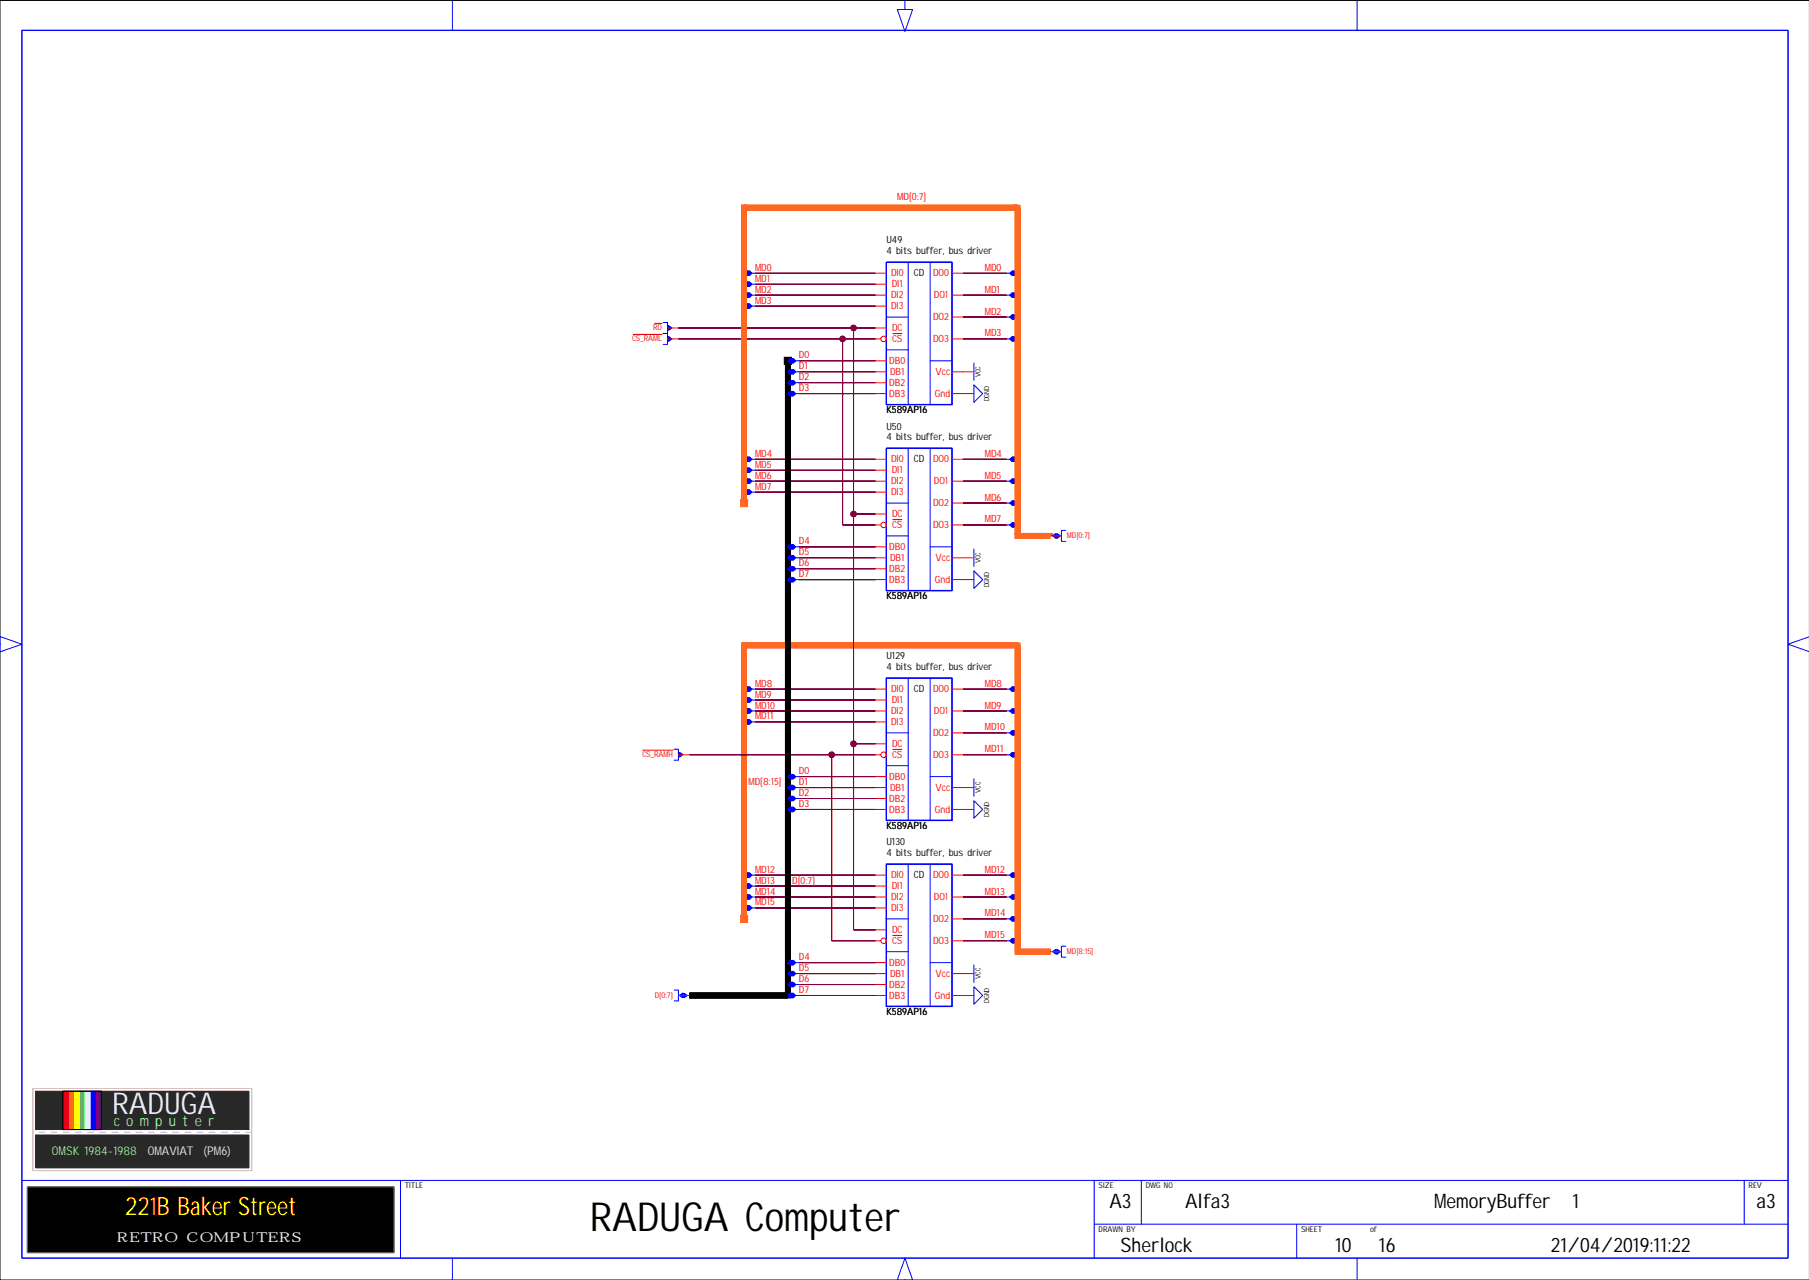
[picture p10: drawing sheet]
<svg xmlns="http://www.w3.org/2000/svg" width="420mm" height="297mm" viewBox="0 0 420 297" stroke-linecap="round" stroke-linejoin="round" font-family="sans-serif">
<path d="M419.9 .1h-419.9v296.9h419.9M14.6 253.2h8.9v8.9h-8.9z" fill="none" stroke="#000" stroke-width=".23"/>
<g fill="none" stroke="#00f" stroke-width=".23">
<path d="M210 0v2.2h1.8l-1.8 5.1-1.8-5.1h1.8M5.1 7h409.8v285h-409.8zM105 .2v6.9M314.9 .2v6.9M153.9 74.8h1v2.6h-1h1v2.5h-1M155.2 75.6l.7 .5-.7 .5zM155.2 78.1l.7 .5-.7 .6zM172.7 63.4l.5-.5h.8l.5 .5-.5 .5h-.8zM172.7 66l.5-.6h.8l.5 .6-.5 .5h-.8zM172.7 68.5l.5-.5h.8l.5 .5-.5 .5h-.8zM172.7 71l.5-.5h.8l.5 .5-.5 .5h-.8zM174.5 63.4h.7"/>
<path d="M174.5 66h.7M174.5 68.5h.7M174.5 71h.7M205.7 73.6h5.1M210.8 60.9v33M215.9 60.9v33M233.6 73.6h.8M233.6 63.4h.8M233.6 68.5h.8M233.6 78.6h.8M234.9 62.9h.8l.5 .5-.5 .5h-.8l-.5-.5zM234.9 68h.8l.5 .5-.5 .5h-.8l-.5-.5z"/>
<path d="M234.9 73.1h.8l.5 .5-.5 .5h-.8l-.5-.5zM234.9 78.1h.8l.5 .5-.5 .6h-.8l-.5-.6zM182.8 83.7l.5-.5h.8l.5 .5-.5 .5h-.8zM182.8 86.3l.5-.5h.8l.5 .5-.5 .5h-.8zM182.8 88.8l.5-.5h.8l.5 .5-.5 .5h-.8zM182.8 91.3l.5-.5h.8l.5 .5-.5 .6h-.8zM184.6 83.7h.8M184.6 86.3h.8M184.6 88.8h.8M184.6 91.3h.8M205.7 81.2h5.1M215.9 83.7h5"/>
<path d="M226 89.3l2 2-2 2.1zM226 84.2v4.1M172.7 106.6l.5-.5h.8l.5 .5-.5 .5h-.8zM172.7 109.1l.5-.5h.8l.5 .5-.5 .5h-.8zM172.7 111.7l.5-.5h.8l.5 .5-.5 .5h-.8zM172.7 114.2l.5-.5h.8l.5 .5-.5 .5h-.8zM174.5 106.6h.7M174.5 109.1h.7M174.5 111.7h.7M174.5 114.2h.7M205.7 116.7h5.1M210.8 104v33.1"/>
<path d="M215.9 104v33.1M233.6 116.7h.8M233.6 106.6h.8M233.6 111.7h.8M234.4 116.7l.5-.5h.8l.5 .5-.5 .5h-.8zM234.9 106.1h.8l.5 .5-.5 .5h-.8l-.5-.5zM234.9 111.2h.8l.5 .5-.5 .5h-.8l-.5-.5zM182.8 126.9l.5-.5h.8l.5 .5-.5 .5h-.8zM182.8 129.4l.5-.5h.8l.5 .5-.5 .5h-.8zM182.8 132l.5-.5h.8l.5 .5-.5 .5h-.8zM182.8 134.5l.5-.5h.8l.5 .5-.5 .5h-.8zM184.6 126.9h.8"/>
<path d="M184.6 129.4h.8M184.6 132h.8M184.6 134.5h.8M205.7 124.4h5.1M215.9 126.9h5M226 132.5l2 2-2 2zM226 127.4v4.1M233.6 121.8h.8M234.9 121.3h.8l.5 .5-.5 .5h-.8l-.5-.5zM244.3 124.4l.8-.5v1zM245.3 123.9l.8 .5-.8 .5zM247.3 123.1h-1v2.5h1"/>
<path d="M-.1 149.5l.1-1.8 5.1 1.8-5.1 1.8v-1.8M172.7 159.9l.5-.5h.8l.5 .5-.5 .5h-.8zM174.5 159.9h.7M210.8 157.4v33M215.9 157.4v33M233.6 159.9h.8M234.9 159.4h.8l.5 .5-.5 .5h-.8l-.5-.5zM419.9 147.8l-5 1.7 5 1.7M156.4 173.9h1v2.5h-1M157.7 174.6l.8 .5-.8 .6zM172.7 162.4l.5-.5h.8l.5 .5-.5 .6h-.8zM172.7 165l.5-.5h.8l.5 .5-.5 .5h-.8z"/>
<path d="M172.7 167.5l.5-.5h.8l.5 .5-.5 .5h-.8zM174.5 162.4h.7M174.5 165h.7M174.5 167.5h.7M205.7 177.7h5.1M205.7 170.1h5.1M233.6 170.1h.8M233.6 165h.8M233.6 175.1h.8M234.4 165l.5-.5h.8l.5 .5-.5 .5h-.8zM234.9 169.6h.8l.5 .5-.5 .5h-.8l-.5-.5zM234.9 174.6h.8l.5 .5-.5 .6h-.8l-.5-.6z"/>
<path d="M182.8 187.8l.5-.5h.8l.5 .5-.5 .6h-.8zM182.8 185.3l.5-.5h.8l.5 .5-.5 .5h-.8zM182.8 182.8l.5-.5h.8l.5 .5-.5 .5h-.8zM182.8 180.2l.5-.5h.8l.5 .5-.5 .5h-.8zM184.6 180.2h.8M184.6 187.8h.8M184.6 185.3h.8M184.6 182.8h.8M215.9 180.2h5M226 185.8l2 2-2 2.1zM226 180.7v4.1M172.7 210.7l.5-.5h.8l.5 .5-.5 .5h-.8z"/>
<path d="M172.7 208.2l.5-.5h.8l.5 .5-.5 .5h-.8zM172.7 205.6l.5-.5h.8l.5 .5-.5 .5h-.8zM172.7 203.1l.5-.5h.8l.5 .5-.5 .5h-.8zM174.5 210.7h.7M174.5 208.2h.7M174.5 205.6h.7M174.5 203.1h.7M205.7 213.2h5.1M210.8 200.5v33.1M215.9 200.5v33.1M233.6 213.2h.8M233.6 208.2h.8"/>
<path d="M233.6 203.1h.8M233.6 218.3h.8M234.4 208.2l.5-.5h.8l.5 .5-.5 .5h-.8zM234.9 202.6h.8l.5 .5-.5 .5h-.8l-.5-.5zM234.9 212.7h.8l.5 .5-.5 .5h-.8l-.5-.5zM234.9 217.8h.8l.5 .5-.5 .5h-.8l-.5-.5zM247.3 219.6h-1v2.5h1M156.4 229.7h1v2.6h-1M157.7 231l.8-.5v1zM158.7 230.5l.8 .5-.8 .5zM182.8 231l.5-.5h.8l.5 .5-.5 .5h-.8zM182.8 228.5l.5-.5h.8l.5 .5-.5 .5h-.8z"/>
<path d="M182.8 225.9l.5-.5h.8l.5 .5-.5 .5h-.8zM182.8 223.4l.5-.5h.8l.5 .5-.5 .5h-.8zM184.6 223.4h.8M184.6 231h.8M184.6 228.5h.8M184.6 225.9h.8M205.7 220.9h5.1M215.9 223.4h5M226 229l2 2-2 2zM226 223.9v4.1M244.3 220.9l.8-.6v1.1zM245.3 220.3l.8 .6-.8 .5z"/>
<path d="M5.1 273.9h87.8M253.9 273.9h-161v18.1M264.9 273.9v10.2M404.8 273.9v10.2M414.9 273.9h-161v18.1M105 292v5.1M210 297h1.8l-1.8-5-1.8 5 1.8 .1M253.9 284.1h161M300.9 284.1v7.9M314.9 292v5.1"/>
</g>
<path d="M205.7 60.9h15.2v33h-15.2zM205.7 104h15.2v33.1h-15.2zM205.7 157.4h15.2v33h-15.2zM205.7 200.5h15.2v33.1h-15.2z" fill="none" stroke="#00f" stroke-width=".3"/>
<g fill="none" stroke="#f00" stroke-width=".23">
<path d="M146.9 77.6h6.7M151.9 75.1h1.7M154.9 78.6h2.5M154.9 76.1h2.5M175.2 63.4h.1M175.2 66h.1M175.2 68.5h.1M175.2 71h.1M203.2 63.4h2.5M203.2 66h2.5M203.2 68.5h2.5M203.2 71h2.5"/>
<path d="M203.2 78.6h1.2M203.2 76.1h2.5M207.2 77.4h2.1M220.9 63.4h2.6M220.9 68.5h2.6M220.9 78.6h2.6M220.9 73.6h2.6M233.6 63.4h.1M233.6 68.5h.1M233.6 73.6h.1M233.6 78.6h.1M185.4 83.7h.1"/>
<path d="M185.4 86.3h.1M185.4 88.8h.1M185.4 91.3h.1M203.2 83.7h2.5M203.2 86.3h2.5M203.2 88.8h2.5M203.2 91.3h2.5M220.9 86.3h5.1M220.9 91.3h5.1M175.2 106.6h.1M175.2 109.1h.1M175.2 111.7h.1"/>
<path d="M175.2 114.2h.1M203.2 106.6h2.5M203.2 109.1h2.5M203.2 111.7h2.5M203.2 114.2h2.5M203.2 119.3h2.5M220.9 106.6h2.6M220.9 111.7h2.6M220.9 116.7h2.6M233.6 106.6h.1M233.6 111.7h.1M233.6 116.7h.1"/>
<path d="M185.4 126.9h.1M185.4 129.4h.1M185.4 132h.1M185.4 134.5h.1M203.2 126.9h2.5M203.2 129.4h2.5M203.2 132h2.5M203.2 134.5h2.5M203.2 121.8h1.2M207.2 120.6h2.1M220.9 129.4h5.1M220.9 134.5h5.1"/>
<path d="M220.9 121.8h2.6M233.6 121.8h.1M243.8 124.4h2.5M175.2 159.9h.1M203.2 159.9h2.5M220.9 159.9h2.6M233.6 159.9h.1M149.1 174.1h7.1M157.4 175.1h2.6M175.2 162.4h.1M175.2 165h.1M175.2 167.5h.1"/>
<path d="M203.2 162.4h2.5M203.2 165h2.5M203.2 167.5h2.5M203.2 175.1h1.2M203.2 172.6h2.5M207.2 173.9h2.1M220.9 165h2.6M220.9 175.1h2.6M220.9 170.1h2.6M233.6 165h.1M233.6 170.1h.1M233.6 175.1h.1"/>
<path d="M185.4 187.8h.1M185.4 185.3h.1M185.4 182.8h.1M185.4 180.2h.1M203.2 180.2h2.5M203.2 182.8h2.5M203.2 185.3h2.5M203.2 187.8h2.5M220.9 182.8h5.1M220.9 187.8h5.1M175.2 210.7h.1M175.2 208.2h.1"/>
<path d="M175.2 205.6h.1M175.2 203.1h.1M203.2 203.1h2.5M203.2 205.6h2.5M203.2 208.2h2.5M203.2 210.7h2.5M203.2 218.3h1.2M203.2 215.8h2.5M207.2 217.1h2.1M220.9 203.1h2.6M220.9 208.2h2.6M220.9 218.3h2.6"/>
<path d="M220.9 213.2h2.6M233.6 203.1h.1M233.6 208.2h.1M233.6 213.2h.1M233.6 218.3h.1M157.4 231h2.6M185.4 231h.1M185.4 228.5h.1M185.4 225.9h.1M185.4 223.4h.1M203.2 223.4h2.5M203.2 225.9h2.5"/>
<path d="M203.2 228.5h2.5M203.2 231h2.5M220.9 225.9h5.1M220.9 231h5.1M243.8 220.9h2.5"/>
<circle cx="205.1" cy="78.6" r=".63"/>
<circle cx="205.1" cy="121.8" r=".63"/>
<circle cx="205.1" cy="175.1" r=".63"/>
<circle cx="205.1" cy="218.3" r=".63"/>
</g>
<g fill="#00f" stroke="#00f" stroke-width=".23">
<path d="M172.7 63.4l.5-.5h.8l.5 .5-.5 .5h-.8z" fill-rule="evenodd"/>
<path d="M172.7 66l.5-.6h.8l.5 .6-.5 .5h-.8z" fill-rule="evenodd"/>
<path d="M172.7 68.5l.5-.5h.8l.5 .5-.5 .5h-.8z" fill-rule="evenodd"/>
<path d="M172.7 71l.5-.5h.8l.5 .5-.5 .5h-.8z" fill-rule="evenodd"/>
<path d="M172.7 106.6l.5-.5h.8l.5 .5-.5 .5h-.8z" fill-rule="evenodd"/>
<path d="M172.7 109.1l.5-.5h.8l.5 .5-.5 .5h-.8z" fill-rule="evenodd"/>
<path d="M172.7 111.7l.5-.5h.8l.5 .5-.5 .5h-.8z" fill-rule="evenodd"/>
<path d="M172.7 114.2l.5-.5h.8l.5 .5-.5 .5h-.8z" fill-rule="evenodd"/>
<path d="M234.9 62.9h.8l.5 .5-.5 .5h-.8l-.5-.5z" fill-rule="evenodd"/>
<path d="M234.9 68h.8l.5 .5-.5 .5h-.8l-.5-.5z" fill-rule="evenodd"/>
<path d="M234.9 73.1h.8l.5 .5-.5 .5h-.8l-.5-.5z" fill-rule="evenodd"/>
<path d="M234.9 78.1h.8l.5 .5-.5 .6h-.8l-.5-.6z" fill-rule="evenodd"/>
<path d="M234.9 106.1h.8l.5 .5-.5 .5h-.8l-.5-.5z" fill-rule="evenodd"/>
<path d="M234.9 111.2h.8l.5 .5-.5 .5h-.8l-.5-.5z" fill-rule="evenodd"/>
<path d="M234.4 116.7l.5-.5h.8l.5 .5-.5 .5h-.8z" fill-rule="evenodd"/>
<path d="M234.9 121.3h.8l.5 .5-.5 .5h-.8l-.5-.5z" fill-rule="evenodd"/>
<path d="M172.7 210.7l.5-.5h.8l.5 .5-.5 .5h-.8z" fill-rule="evenodd"/>
<path d="M172.7 208.2l.5-.5h.8l.5 .5-.5 .5h-.8z" fill-rule="evenodd"/>
<path d="M172.7 205.6l.5-.5h.8l.5 .5-.5 .5h-.8z" fill-rule="evenodd"/>
<path d="M172.7 203.1l.5-.5h.8l.5 .5-.5 .5h-.8z" fill-rule="evenodd"/>
<path d="M172.7 159.9l.5-.5h.8l.5 .5-.5 .5h-.8z" fill-rule="evenodd"/>
<path d="M172.7 162.4l.5-.5h.8l.5 .5-.5 .6h-.8z" fill-rule="evenodd"/>
<path d="M172.7 165l.5-.5h.8l.5 .5-.5 .5h-.8z" fill-rule="evenodd"/>
<path d="M172.7 167.5l.5-.5h.8l.5 .5-.5 .5h-.8z" fill-rule="evenodd"/>
<path d="M234.9 159.4h.8l.5 .5-.5 .5h-.8l-.5-.5z" fill-rule="evenodd"/>
<path d="M234.4 165l.5-.5h.8l.5 .5-.5 .5h-.8z" fill-rule="evenodd"/>
<path d="M234.9 169.6h.8l.5 .5-.5 .5h-.8l-.5-.5z" fill-rule="evenodd"/>
<path d="M234.9 174.6h.8l.5 .5-.5 .6h-.8l-.5-.6z" fill-rule="evenodd"/>
<path d="M155.2 75.6l.7 .5-.7 .5z" fill-rule="evenodd"/>
<path d="M155.2 78.1l.7 .5-.7 .6z" fill-rule="evenodd"/>
<path d="M157.7 174.6l.8 .5-.8 .6z" fill-rule="evenodd"/>
<path d="M234.9 202.6h.8l.5 .5-.5 .5h-.8l-.5-.5z" fill-rule="evenodd"/>
<path d="M234.4 208.2l.5-.5h.8l.5 .5-.5 .5h-.8z" fill-rule="evenodd"/>
<path d="M234.9 212.7h.8l.5 .5-.5 .5h-.8l-.5-.5z" fill-rule="evenodd"/>
<path d="M234.9 217.8h.8l.5 .5-.5 .5h-.8l-.5-.5z" fill-rule="evenodd"/>
<path d="M157.7 231l.8-.5v1z" fill-rule="evenodd"/>
<path d="M158.7 230.5l.8 .5-.8 .5z" fill-rule="evenodd"/>
<path d="M182.8 231l.5-.5h.8l.5 .5-.5 .5h-.8z" fill-rule="evenodd"/>
<path d="M182.8 228.5l.5-.5h.8l.5 .5-.5 .5h-.8z" fill-rule="evenodd"/>
<path d="M182.8 225.9l.5-.5h.8l.5 .5-.5 .5h-.8z" fill-rule="evenodd"/>
<path d="M182.8 223.4l.5-.5h.8l.5 .5-.5 .5h-.8z" fill-rule="evenodd"/>
<path d="M182.8 187.8l.5-.5h.8l.5 .5-.5 .6h-.8z" fill-rule="evenodd"/>
<path d="M182.8 185.3l.5-.5h.8l.5 .5-.5 .5h-.8z" fill-rule="evenodd"/>
<path d="M182.8 182.8l.5-.5h.8l.5 .5-.5 .5h-.8z" fill-rule="evenodd"/>
<path d="M182.8 180.2l.5-.5h.8l.5 .5-.5 .5h-.8z" fill-rule="evenodd"/>
<path d="M182.8 83.7l.5-.5h.8l.5 .5-.5 .5h-.8z" fill-rule="evenodd"/>
<path d="M182.8 86.3l.5-.5h.8l.5 .5-.5 .5h-.8z" fill-rule="evenodd"/>
<path d="M182.8 88.8l.5-.5h.8l.5 .5-.5 .5h-.8z" fill-rule="evenodd"/>
<path d="M182.8 91.3l.5-.5h.8l.5 .5-.5 .6h-.8z" fill-rule="evenodd"/>
<path d="M182.8 126.9l.5-.5h.8l.5 .5-.5 .5h-.8z" fill-rule="evenodd"/>
<path d="M182.8 129.4l.5-.5h.8l.5 .5-.5 .5h-.8z" fill-rule="evenodd"/>
<path d="M182.8 132l.5-.5h.8l.5 .5-.5 .5h-.8z" fill-rule="evenodd"/>
<path d="M182.8 134.5l.5-.5h.8l.5 .5-.5 .5h-.8z" fill-rule="evenodd"/>
<path d="M245.3 123.9l.8 .5-.8 .5z" fill-rule="evenodd"/>
<path d="M244.3 124.4l.8-.5v1z" fill-rule="evenodd"/>
<path d="M245.3 220.3l.8 .6-.8 .5z" fill-rule="evenodd"/>
<path d="M244.3 220.9l.8-.6v1.1z" fill-rule="evenodd"/>
<path d="M21 253.2h1.2v8.9h-1.2z" fill-rule="evenodd"/>
</g>
<g fill="#800040" stroke="#800040" stroke-width=".23">
<path d="M175.2 63.4h28z" fill-rule="evenodd"/>
<path d="M175.2 66h28z" fill-rule="evenodd"/>
<path d="M175.2 68.5h28z" fill-rule="evenodd"/>
<path d="M175.2 71h28z" fill-rule="evenodd"/>
<path d="M175.2 106.6h28z" fill-rule="evenodd"/>
<path d="M175.2 109.1h28z" fill-rule="evenodd"/>
<path d="M175.2 111.7h28z" fill-rule="evenodd"/>
<path d="M175.2 114.2h28z" fill-rule="evenodd"/>
<path d="M175.2 159.9h28z" fill-rule="evenodd"/>
<path d="M175.2 162.4h28z" fill-rule="evenodd"/>
<path d="M175.2 165h28z" fill-rule="evenodd"/>
<path d="M175.2 167.5h28z" fill-rule="evenodd"/>
<path d="M175.2 203.1h28z" fill-rule="evenodd"/>
<path d="M175.2 205.6h28z" fill-rule="evenodd"/>
<path d="M175.2 208.2h28z" fill-rule="evenodd"/>
<path d="M175.2 210.7h28z" fill-rule="evenodd"/>
<path d="M185.4 83.7h17.8z" fill-rule="evenodd"/>
<path d="M185.4 86.3h17.8z" fill-rule="evenodd"/>
<path d="M185.4 88.8h17.8z" fill-rule="evenodd"/>
<path d="M185.4 91.3h17.8z" fill-rule="evenodd"/>
<path d="M185.4 126.9h17.8z" fill-rule="evenodd"/>
<path d="M185.4 129.4h17.8z" fill-rule="evenodd"/>
<path d="M185.4 132h17.8z" fill-rule="evenodd"/>
<path d="M185.4 134.5h17.8z" fill-rule="evenodd"/>
<path d="M185.4 180.2h17.8z" fill-rule="evenodd"/>
<path d="M185.4 182.8h17.8z" fill-rule="evenodd"/>
<path d="M185.4 185.3h17.8z" fill-rule="evenodd"/>
<path d="M185.4 187.8h17.8z" fill-rule="evenodd"/>
<path d="M185.4 223.4h17.8z" fill-rule="evenodd"/>
<path d="M185.4 225.9h17.8z" fill-rule="evenodd"/>
<path d="M185.4 228.5h17.8z" fill-rule="evenodd"/>
<path d="M185.4 231h17.8z" fill-rule="evenodd"/>
<path d="M223.5 63.4h10.1z" fill-rule="evenodd"/>
<path d="M223.5 68.5h10.1z" fill-rule="evenodd"/>
<path d="M223.5 73.6h10.1z" fill-rule="evenodd"/>
<path d="M223.5 78.6h10.1z" fill-rule="evenodd"/>
<path d="M223.5 106.6h10.1z" fill-rule="evenodd"/>
<path d="M223.5 111.7h10.1z" fill-rule="evenodd"/>
<path d="M223.5 116.7h10.1z" fill-rule="evenodd"/>
<path d="M223.5 121.8h10.1z" fill-rule="evenodd"/>
<path d="M223.5 159.9h10.1z" fill-rule="evenodd"/>
<path d="M223.5 165h10.1z" fill-rule="evenodd"/>
<path d="M223.5 175.1h10.1z" fill-rule="evenodd"/>
<path d="M223.5 203.1h10.1z" fill-rule="evenodd"/>
<path d="M223.5 208.2h10.1z" fill-rule="evenodd"/>
<path d="M223.5 213.2h10.1z" fill-rule="evenodd"/>
<path d="M223.5 218.3h10.1z" fill-rule="evenodd"/>
<path d="M198.1 76.1h5.1z" fill-rule="evenodd"/>
<path d="M198.1 119.3h5.1z" fill-rule="evenodd"/>
<path d="M198.1 215.8h5.1z" fill-rule="evenodd"/>
<path d="M198.1 172.6h5.1z" fill-rule="evenodd"/>
<path d="M198.1 172.6v43.2z" fill-rule="evenodd"/>
<path d="M198.1 119.3v53.3z" fill-rule="evenodd"/>
<path d="M198.1 76.1v43.2z" fill-rule="evenodd"/>
<path d="M157.4 76.1h40.7z" fill-rule="evenodd"/>
<path d="M223.5 170.1h10.1z" fill-rule="evenodd"/>
<path d="M195.5 121.8h7.7z" fill-rule="evenodd"/>
<path d="M157.4 78.6h38.1z" fill-rule="evenodd"/>
<path d="M195.5 78.6h7.7z" fill-rule="evenodd"/>
<path d="M195.5 78.6v43.2z" fill-rule="evenodd"/>
<path d="M193 218.3h10.2z" fill-rule="evenodd"/>
<path d="M193 175.1h10.2z" fill-rule="evenodd"/>
<path d="M193 175.1v43.2z" fill-rule="evenodd"/>
<path d="M160 175.1h33z" fill-rule="evenodd"/>
<circle cx="198.1" cy="172.6" r=".63"/>
<circle cx="198.1" cy="119.3" r=".63"/>
<circle cx="198.1" cy="76.1" r=".63"/>
<circle cx="195.5" cy="78.6" r=".63"/>
<circle cx="193" cy="175.1" r=".63"/>
</g>
<g fill="none" stroke="#800040" stroke-width=".23">
<path d="M157.4 78.6h45.8M157.4 76.1h45.8M175.2 63.4h28M175.2 66h28M175.2 68.5h28M175.2 71h28M195.5 78.6v43.2h7.7M198.1 76.1v139.7h5.1M223.5 63.4h10.1M223.5 68.5h10.1M223.5 73.6h10.1M223.5 78.6h10.1"/>
<path d="M185.4 83.7h17.8M185.4 86.3h17.8M185.4 88.8h17.8M185.4 91.3h17.8M223.5 86.3h.1M223.5 91.3h.1M175.2 106.6h28M175.2 109.1h28M175.2 111.7h28M175.2 114.2h28M198.1 119.3h5.1M223.5 106.6h10.1"/>
<path d="M223.5 111.7h10.1M223.5 116.7h10.1M185.4 126.9h17.8M185.4 129.4h17.8M185.4 132h17.8M185.4 134.5h17.8M223.5 129.4h.1M223.5 134.5h.1M223.5 121.8h10.1M175.2 159.9h28M223.5 159.9h10.1M160 175.1h43.2"/>
<path d="M175.2 162.4h28M175.2 165h28M175.2 167.5h28M193 175.1v43.2h10.2M198.1 172.6h5.1M223.5 165h10.1M223.5 175.1h10.1M223.5 170.1h10.1M185.4 180.2h17.8M185.4 182.8h17.8M185.4 185.3h17.8M185.4 187.8h17.8"/>
<path d="M223.5 182.8h.1M223.5 187.8h.1M175.2 203.1h28M175.2 205.6h28M175.2 208.2h28M175.2 210.7h28M223.5 203.1h10.1M223.5 208.2h10.1M223.5 213.2h10.1M223.5 218.3h10.1M185.4 223.4h17.8M185.4 225.9h17.8"/>
<path d="M185.4 228.5h17.8M185.4 231h17.8M223.5 225.9h.1M223.5 231h.1"/>
<circle cx="195.5" cy="78.6" r=".63"/>
<circle cx="198.1" cy="76.1" r=".63"/>
<circle cx="198.1" cy="119.3" r=".63"/>
<circle cx="193" cy="175.1" r=".63"/>
<circle cx="198.1" cy="172.6" r=".63"/>
</g>
<g fill="#ff6820" stroke="#ff6820" stroke-width="1.3" stroke-linecap="butt">
<path d="M172.7 149.8v63.4z" fill-rule="evenodd"/>
<path d="M172.7 149.8h63.5z" fill-rule="evenodd"/>
<path d="M236.2 149.8v71.1z" fill-rule="evenodd"/>
<path d="M236.2 220.9h7.6z" fill-rule="evenodd"/>
<path d="M172.7 48.2v68.5z" fill-rule="evenodd"/>
<path d="M172.7 48.2h63.5z" fill-rule="evenodd"/>
<path d="M236.2 124.4h7.6z" fill-rule="evenodd"/>
<path d="M236.2 48.2v76.2z" fill-rule="evenodd"/>
</g>
<path d="M172.7 116.7v-68.5h63.5v76.2h7.6M172.7 213.2v-63.4h63.5v71.1h7.6" fill="none" stroke="#ff6820" stroke-width="1.3" stroke-linecap="butt"/>
<g fill="#ff6820" stroke="#ff6820" stroke-width=".23">
<path d="M171.9 212.4h1.6v1.7h-1.6z" fill-rule="evenodd"/>
<path d="M172.1 149.2h1.1v1.1h-1.1z" fill-rule="evenodd"/>
<path d="M235.6 149.2h1.1v1.1h-1.1z" fill-rule="evenodd"/>
<path d="M235.6 220.3h1.1v1.1h-1.1z" fill-rule="evenodd"/>
<path d="M171.9 115.9h1.6v1.7h-1.6z" fill-rule="evenodd"/>
<path d="M172.1 47.6h1.1v1.1h-1.1z" fill-rule="evenodd"/>
<path d="M235.6 123.8h1.1v1.1h-1.1z" fill-rule="evenodd"/>
<path d="M235.6 47.6h1.1v1.1h-1.1z" fill-rule="evenodd"/>
<path d="M15.9 253.2h1.2v8.9h-1.2z" fill-rule="evenodd"/>
</g>
<g fill="#000" stroke="#000" stroke-width="1.3" stroke-linecap="butt">
<path d="M182.8 83.7v147.3z" fill-rule="evenodd"/>
<path d="M160 231h22.8z" fill-rule="evenodd"/>
</g>
<path d="M182.8 83.7v147.3h-22.8" fill="none" stroke="#000" stroke-width="1.3" stroke-linecap="butt"/>
<g fill="#000" stroke="#000" stroke-width=".23">
<path d="M182 82.9h1.7v1.7h-1.7z" fill-rule="evenodd"/>
<path d="M182.3 230.5h1.1v1.1h-1.1z" fill-rule="evenodd"/>
<path d="M6.3 275.5h85.1v15.2h-85.1z" fill-rule="evenodd"/>
</g>
<g fill="#282828" stroke="#282828" stroke-width=".23">
<path d="M23.5 253.2h34.3v8.9h-34.3z" fill-rule="evenodd"/>
<path d="M8.3 253.2h6.3v8.9h-6.3z" fill-rule="evenodd"/>
<path d="M8.3 263.4h49.5v7.6h-49.5z" fill-rule="evenodd"/>
</g>
<path d="M22.2 253.2h1.3v8.9h-1.3z" fill-rule="evenodd" fill="#800080" stroke="#800080" stroke-width=".23"/>
<path d="M18.4 253.2h1.3v8.9h-1.3z" fill-rule="evenodd" fill="#0f0" stroke="#0f0" stroke-width=".23"/>
<path d="M17.1 253.2h1.3v8.9h-1.3z" fill-rule="evenodd" fill="#ff0" stroke="#ff0" stroke-width=".23"/>
<path d="M14.6 253.2h1.3v8.9h-1.3z" fill-rule="evenodd" fill="#f00" stroke="#f00" stroke-width=".23"/>
<path d="M19.7 253.2h1.3v8.9h-1.3z" fill-rule="evenodd" fill="#c0ffff" stroke="#c0ffff" stroke-width=".23"/>
<path d="M7.6 252.6h50.8v19h-50.8z" fill="none" stroke="#c0c0c0" stroke-width=".23"/>
<path d="M58.4 262.8h-50.1" fill="none" stroke="#c0c0c0" stroke-width=".23" stroke-dasharray="1.4 1.4"/>
<path d="M6.3 275.5h85.1v15.2h-85.1z" fill="none" stroke="#666" stroke-width=".23"/>
<text font-size="9.3" x="136.9" y="285.6">RADUGA Computer</text>
<text font-size="7" fill="#e6e6fa" x="26" y="258.5">RADUGA</text>
<text font-size="5.9" fill="#ffd700" x="29" y="282">221B Baker Street</text>
<g font-size="4.6">
<text x="257.5" y="280.4">A3</text>
<text x="275" y="280.4">Alfa3</text>
<text x="332.8" y="280.4">MemoryBuffer</text>
<text x="364.9" y="280.4">1</text>
<text x="407.6" y="280.4">a3</text>
<text x="260" y="290.6">Sherlock</text>
<text x="309.8" y="290.6">10</text>
<text x="320" y="290.6">16</text>
<text x="359.9" y="290.5">21/04/2019:11:22</text>
</g>
<text font-size="3.5" fill="#98fb98" x="26.4" y="261.3">c o m p u t e r</text>
<text font-size="3.2" fill="#e6e6fa" x="27.1" y="288.2">RETRO COMPUTERS</text>
<text font-size="2.8" fill="#98fb98" x="12" y="268">OMSK 1984-1988</text>
<g font-size="2.8" fill="#e6e6fa">
<text x="34.3" y="268">OMAVIAT</text>
<text x="47.2" y="268">(PM6)</text>
</g>
<g font-size="2.3" fill="#f00">
<text x="208.2" y="46.3">MD[0:7]</text>
<text x="175.2" y="62.8">MD0</text>
<text x="175.2" y="65.4">MD1</text>
<text x="206.8" y="64.1">DI0</text>
<text x="216.5" y="64.1">DO0</text>
<text x="228.5" y="62.8">MD0</text>
<text x="175.2" y="67.9">MD2</text>
<text x="175.2" y="70.5">MD3</text>
<text x="206.8" y="69.2">DI2</text>
<text x="206.8" y="71.7">DI3</text>
<text x="206.9" y="66.7">DI1</text>
<text x="216.7" y="69.2">DO1</text>
<text x="228.5" y="67.9">MD1</text>
<text x="207" y="76.8">DC</text>
<text x="216.5" y="74.3">DO2</text>
<text x="228.5" y="73">MD2</text>
<text x="185.4" y="83.2">D0</text>
<text x="207" y="79.4">CS</text>
<text x="216.5" y="79.4">DO3</text>
<text x="228.5" y="78.1">MD3</text>
<text x="185.4" y="85.7">D1</text>
<text x="185.4" y="88.2">D2</text>
<text x="206.4" y="84.4">DB0</text>
<text x="206.4" y="89.5">DB2</text>
<text x="206.5" y="87">DB1</text>
<text x="217.1" y="87">Vcc</text>
<text x="185.4" y="90.8">D3</text>
<text x="206.4" y="92.1">DB3</text>
<text x="217" y="92.1">Gnd</text>
<text x="175.2" y="106">MD4</text>
<text x="206.8" y="107.3">DI0</text>
<text x="216.5" y="107.3">DO0</text>
<text x="228.5" y="106">MD4</text>
<text x="175.2" y="108.5">MD5</text>
<text x="175.2" y="111.1">MD6</text>
<text x="175.2" y="113.6">MD7</text>
<text x="206.8" y="112.4">DI2</text>
<text x="206.9" y="109.8">DI1</text>
<text x="216.7" y="112.4">DO1</text>
<text x="228.5" y="111.1">MD5</text>
<text x="206.8" y="114.9">DI3</text>
<text x="207" y="120">DC</text>
<text x="216.5" y="117.4">DO2</text>
<text x="228.5" y="116.2">MD6</text>
<text x="207" y="122.5">CS</text>
<text x="216.5" y="122.5">DO3</text>
<text x="228.5" y="121.2">MD7</text>
<text x="185.4" y="126.3">D4</text>
<text x="185.4" y="128.9">D5</text>
<text x="185.4" y="131.4">D6</text>
<text x="206.4" y="127.6">DB0</text>
<text x="206.5" y="130.1">DB1</text>
<text x="217.1" y="130.1">Vcc</text>
<text x="185.4" y="133.9">D7</text>
<text x="206.4" y="132.7">DB2</text>
<text x="206.4" y="135.2">DB3</text>
<text x="217" y="135.2">Gnd</text>
<text x="175.2" y="159.3">MD8</text>
<text x="175.2" y="161.9">MD9</text>
<text x="206.8" y="160.6">DI0</text>
<text x="216.5" y="160.6">DO0</text>
<text x="228.5" y="159.3">MD8</text>
<text x="175.2" y="164.4">MD10</text>
<text x="175.2" y="167">MD11</text>
<text x="206.8" y="165.7">DI2</text>
<text x="206.9" y="163.2">DI1</text>
<text x="216.7" y="165.7">DO1</text>
<text x="228.5" y="164.4">MD9</text>
<text x="206.8" y="168.2">DI3</text>
<text x="207" y="173.3">DC</text>
<text x="216.5" y="170.8">DO2</text>
<text x="228.5" y="169.5">MD10</text>
<text x="185.4" y="179.7">D0</text>
<text x="207" y="175.9">CS</text>
<text x="216.5" y="175.9">DO3</text>
<text x="228.5" y="174.6">MD11</text>
<text x="173.7" y="182.2">MD[8:15]</text>
<text x="185.4" y="182.2">D1</text>
<text x="185.4" y="184.7">D2</text>
<text x="206.4" y="180.9">DB0</text>
<text x="206.5" y="183.5">DB1</text>
<text x="217.1" y="183.5">Vcc</text>
<text x="185.4" y="187.3">D3</text>
<text x="206.4" y="186">DB2</text>
<text x="206.4" y="188.6">DB3</text>
<text x="217" y="188.6">Gnd</text>
<text x="175.2" y="202.5">MD12</text>
<text x="206.8" y="203.8">DI0</text>
<text x="216.5" y="203.8">DO0</text>
<text x="228.5" y="202.5">MD12</text>
<text x="175.2" y="205">MD13</text>
<text x="175.2" y="207.6">MD14</text>
<text x="183.9" y="205">D[0:7]</text>
<text x="206.8" y="208.9">DI2</text>
<text x="206.9" y="206.3">DI1</text>
<text x="216.7" y="208.9">DO1</text>
<text x="228.5" y="207.6">MD13</text>
<text x="175.2" y="210.1">MD15</text>
<text x="206.8" y="211.4">DI3</text>
<text x="216.5" y="213.9">DO2</text>
<text x="228.5" y="212.7">MD14</text>
<text x="207" y="219">CS</text>
<text x="207" y="216.5">DC</text>
<text x="216.5" y="219">DO3</text>
<text x="228.5" y="217.7">MD15</text>
<text x="185.4" y="222.8">D4</text>
<text x="185.4" y="225.4">D5</text>
<text x="185.4" y="227.9">D6</text>
<text x="206.4" y="224.1">DB0</text>
<text x="206.5" y="226.6">DB1</text>
<text x="217.1" y="226.6">Vcc</text>
<text x="185.4" y="230.4">D7</text>
<text x="206.4" y="229.2">DB2</text>
<text x="206.4" y="231.7">DB3</text>
<text x="217" y="231.7">Gnd</text>
</g>
<g font-size="2.3">
<text x="205.7" y="59">4 bits buffer, bus driver</text>
<text x="205.7" y="56.5">U49</text>
<text x="212.1" y="64.1">CD</text>
<text x="205.7" y="95.9">K589AP16</text>
<text x="205.7" y="99.7">U50</text>
<text x="205.7" y="102.2">4 bits buffer, bus driver</text>
<text x="212.1" y="107.3">CD</text>
<text x="205.7" y="139">K589AP16</text>
<text x="205.7" y="155.5">4 bits buffer, bus driver</text>
<text x="205.7" y="153">U129</text>
<text x="212.1" y="160.6">CD</text>
<text x="205.7" y="196.2">U130</text>
<text x="205.7" y="192.3">K589AP16</text>
<text x="205.7" y="198.7">4 bits buffer, bus driver</text>
<text x="212.1" y="203.8">CD</text>
<text x="205.7" y="235.5">K589AP16</text>
</g>
<g font-size="1.9" fill="#f00">
<text x="151.6" y="76.7">RD</text>
<text x="146.7" y="79.2">CS_RAML</text>
<text x="247.6" y="124.9">MD[0:7]</text>
<text x="149.1" y="175.7">CS_RAMH</text>
<text x="247.6" y="221.4">MD[8:15]</text>
<text x="151.9" y="231.6">D[0:7]</text>
</g>
<g font-size="1.9">
<text x="94" y="275.6">TITLE</text>
<text x="255" y="275.6">SIZE</text>
<text x="265.9" y="275.6">DWG NO</text>
<text x="405.8" y="275.6">REV</text>
<text x="255" y="285.8">DRAWN BY</text>
<text x="301.9" y="285.8">SHEET</text>
<text x="317.9" y="285.8">of</text>
</g>
<g font-size="1.6">
<text x="227.5" y="87.6" transform="rotate(-90 227.5 87.6)">VCC</text>
<text x="229.6" y="93.1" transform="rotate(-90 229.6 93.1)">DGND</text>
<text x="227.5" y="130.7" transform="rotate(-90 227.5 130.7)">VCC</text>
<text x="229.6" y="136.3" transform="rotate(-90 229.6 136.3)">DGND</text>
<text x="227.5" y="184.1" transform="rotate(-90 227.5 184.1)">VCC</text>
<text x="229.6" y="189.6" transform="rotate(-90 229.6 189.6)">DGND</text>
<text x="227.5" y="227.2" transform="rotate(-90 227.5 227.2)">VCC</text>
<text x="229.6" y="232.8" transform="rotate(-90 229.6 232.8)">DGND</text>
</g>
</svg>
